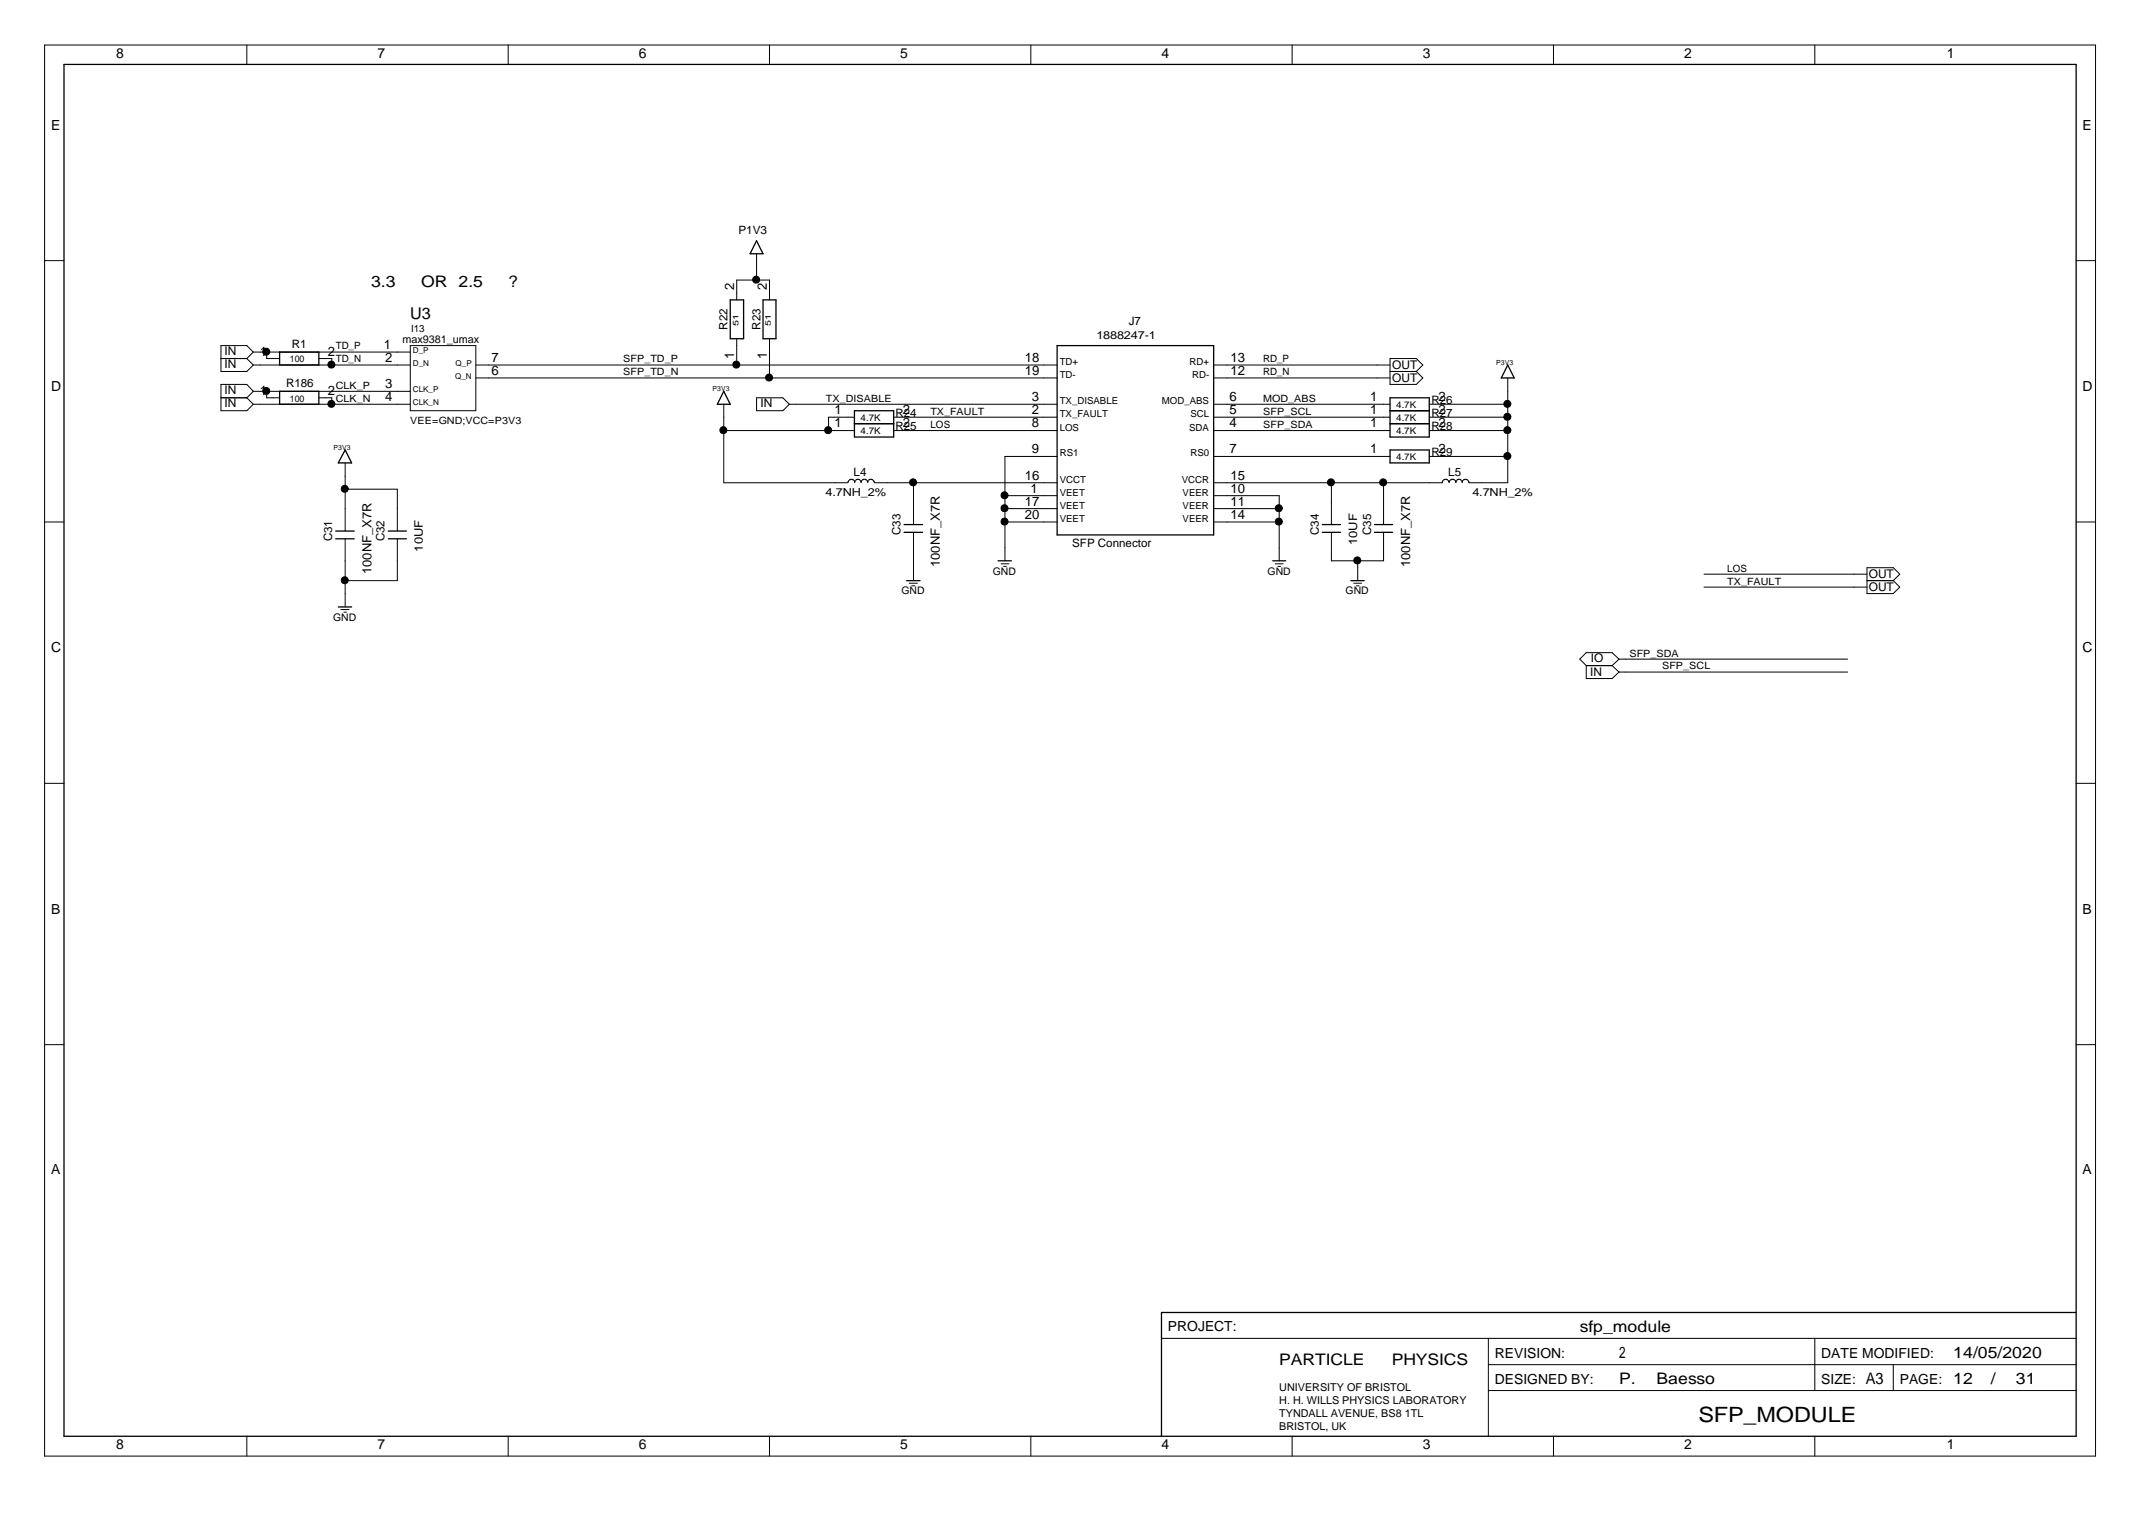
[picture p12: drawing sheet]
<svg xmlns="http://www.w3.org/2000/svg" width="420mm" height="297mm" viewBox="0 0 420 297" stroke-linecap="round" stroke-linejoin="round" font-family="sans-serif">
<g fill="none" stroke="#000" stroke-width=".25">
<path d="M12.6 12.6h395v269.4h-395zM143.4 58.9h2.6v7.6h-2.6zM148.5 47.3l1.3 2.5h-2.5zM149.8 58.9h2.5v7.6h-2.5zM54.9 76.8h7.7v2.6h-7.7zM54.9 69.1h7.7v2.6h-7.7zM142.1 76.8l1.3 2.6h-2.6zM207.6 67.9h30.7v37.1h-30.7zM272.9 78.1h7.7v7.7h-7.7zM296 71.7l1.3 2.5h-2.5zM67.8 88.3l1.2 2.6h-2.6zM167.8 83.2h7.7"/>
<path d="M167.8 80.6h7.7v5.2h-7.7zM272.9 83.2h7.7M272.9 80.6h7.7M272.9 88.3h7.7v2.6h-7.7zM65.9 105.8h3.6M65.9 104.3h3.6M66.4 119.2h2.6M76.2 105.8h3.6M76.2 104.3h3.6M177.5 104.5h3.6M177.5 103h3.6M178 114h2.6"/>
<path d="M196 110.1h2.6M249.9 110.1h2.5M259.6 104.5h3.6M259.6 103h3.6M265.2 114h2.6M269.9 104.5h3.5M269.9 103h3.5M407.6 257.7h-179.6v24.3"/>
</g>
<g fill="none" stroke="#000" stroke-width=".2">
<path d="M8.8 8.8h402.6v277.1h-402.6zM48.5 8.8v3.8M99.8 8.8v3.8M151.1 8.8v3.8M202.4 8.8v3.8M253.7 8.8v3.8M305 8.8v3.8M356.3 8.8v3.8M8.8 51.2h3.8M144.6 58.9v-3.9h6.5v3.9M148.5 49.8v5.2M407.6 51.2h3.8"/>
<path d="M43.4 78.1h5.1M43.4 70.4h5.1M48.5 70.4l1.2 1.3M48.5 78.1l1.2 1.3M49.7 79.4h30.9M49.7 76.8l-1.2-1.3h-5.1v5.1h5.1l1.2-1.2M49.7 69.1l-1.2-1.2h-5.1v5h5.1l1.2-1.2M49.7 69.1h30.9M49.7 76.8h30.9M49.7 71.7h30.9M49.7 69.1l-1.2 1.3M49.7 76.8l-1.2 1.3"/>
<path d="M52.4 76.8v1.3h2.5M52.4 69.1v1.3h2.5M62.6 78.1h2.5v1.3M62.6 70.4h2.5v1.3M80.6 67.9h12.8v12.7h-12.8zM93.4 71.7h114.2M93.4 74.2h114.2M142.1 79.4v15.4h24.4M144.6 66.5v5.2M148.5 78.1h5.2l1.3 1.3-1.3 1.2h-5.2zM151.1 66.5v7.7M155 79.4h52.6"/>
<path d="M238.3 79.4h34.6M238.3 71.7h34.6M238.3 74.2h34.6M272.9 70.4h5.2l1.2 1.3-1.2 1.2 1.2 1.3-1.2 1.3h-5.2zM272.9 72.9h5.2M280.6 79.4h15.4M296 74.2v20.6h-7.7M67.8 96h10.2v8.3M67.8 90.9v13.4M142.1 84.5h25.7M166.7 94.4l-.2 .3M167.2 94.1l-.5 .2"/>
<path d="M167.3 94.1l.3 .2M167.7 94.4l.1 .3M167.8 81.9h-5.1v2.6M167.9 94.4l-.1 .3M168.4 94.1l-.4 .2M168.5 94.1l.4 .2M168.9 94.4l.2 .3M169.2 94.4l-.2 .3M169.7 94.1l-.4 .2M169.8 94.1l.3 .2M170.2 94.4l.2 .3M170.5 94.4l-.2 .3"/>
<path d="M171 94.1l-.4 .2M171.1 94.1l.3 .2M171.5 94.4l.2 .3M171.7 94.8h35.9M175.5 81.9h32.1M175.5 84.5h32.1M179.4 94.8v8.2M197.3 97.3h10.3M197.3 99.9h10.3M207.6 89.6h-10.3v20.5M238.3 81.9h34.6M238.3 84.5h34.6"/>
<path d="M238.3 89.6h34.6M238.3 94.8h44.9M238.3 97.3h12.9v12.8M238.3 99.9h12.9M261.4 94.8v8.2M271.6 94.8v8.2M280.6 81.9h15.4M280.6 84.5h15.4M280.6 89.6h15.4M283.3 94.4l-.1 .3M283.8 94.1l-.4 .2M283.9 94.1l.4 .2"/>
<path d="M284.3 94.4l.2 .2M284.5 94.6v.1M284.7 94.4l-.2 .2M285.2 94.1l-.4 .2M285.3 94.1l.3 .2M285.7 94.4l.2 .3M286 94.4l-.2 .3M286.5 94.1l-.5 .2M286.5 94.1l.4 .2M287 94.4l.1 .3M287.2 94.4l-.1 .3M287.7 94.1l-.4 .2"/>
<path d="M287.8 94.1l.4 .2M288.2 94.4l.2 .3M8.8 102.5h3.8M66.9 119.7h1.6M67.8 105.8v13.4M78 105.8v8.2h-10.2M178.5 114.5h1.6M179 115h.6M179.4 104.5v9.5M196.5 110.7h1.6M197.1 111.2h.5M197.3 102.5h10.3"/>
<path d="M238.3 102.5h12.9M250.4 110.7h1.5M250.9 111.2h.5M261.4 104.5v5.6h10.2v-5.6M265.8 114.5h1.5M266.3 115h.5M266.6 110.1v3.9M334.6 112.7h32M334.6 115.3h32M366.6 111.5h5.1l1.3 1.2-1.3 1.3 1.3 1.3-1.3 1.2h-5.1zM366.6 114h5.1M407.6 102.5h3.8"/>
<path d="M67.5 120.2h.5M311.4 130.7h5.1M311.4 130.7v2.5h5.1l1.4-1.3M316.5 130.7l1.4 1.2M317.9 129.4l-1.4-1.3h-5.1l-1.2 1.3 1.2 1.3M317.9 129.4l-1.4 1.3M317.9 129.4h44.8M317.9 131.9h44.8M8.8 153.8h3.8M407.6 153.8h3.8M8.8 205.1h3.8M407.6 205.1h3.8"/>
<path d="M228 262.8h179.6M292.2 267.9h115.4M292.2 262.8v19.2M292.2 273h115.4M356.3 262.8v10.2M371.7 267.9v5.1M48.5 282v3.9M99.8 282v3.9M151.1 282v3.9M202.4 282v3.9M253.7 282v3.9M305 282v3.9"/>
<path d="M356.3 282v3.9"/>
<circle cx="148.4" cy="54.9" r=".69"/>
<circle cx="52.3" cy="76.8" r=".69"/>
<circle cx="52.3" cy="69" r=".69"/>
<circle cx="65" cy="79.3" r=".69"/>
<circle cx="65" cy="71.6" r=".69"/>
<circle cx="144.5" cy="71.6" r=".69"/>
<circle cx="151" cy="74.1" r=".69"/>
<circle cx="295.9" cy="79.3" r=".69"/>
<circle cx="67.7" cy="96" r=".69"/>
<circle cx="142" cy="84.5" r=".69"/>
<circle cx="162.6" cy="84.5" r=".69"/>
<circle cx="179.3" cy="94.7" r=".69"/>
<circle cx="197.2" cy="97.2" r=".69"/>
<circle cx="197.2" cy="99.8" r=".69"/>
<circle cx="251.1" cy="99.8" r=".69"/>
<circle cx="261.3" cy="94.7" r=".69"/>
<circle cx="271.5" cy="94.7" r=".69"/>
<circle cx="295.9" cy="81.8" r=".69"/>
<circle cx="295.9" cy="89.5" r=".69"/>
<circle cx="295.9" cy="84.5" r=".69"/>
<circle cx="67.7" cy="113.9" r=".69"/>
<circle cx="197.2" cy="102.4" r=".69"/>
<circle cx="251.1" cy="102.4" r=".69"/>
<circle cx="266.5" cy="110" r=".69"/>
</g>
<g fill="#000">
<circle cx="148.4" cy="54.9" r=".69"/>
<circle cx="52.3" cy="76.8" r=".69"/>
<circle cx="52.3" cy="69" r=".69"/>
<circle cx="65" cy="79.3" r=".69"/>
<circle cx="65" cy="71.6" r=".69"/>
<circle cx="144.5" cy="71.6" r=".69"/>
<circle cx="151" cy="74.1" r=".69"/>
<circle cx="295.9" cy="79.3" r=".69"/>
<circle cx="67.7" cy="96" r=".69"/>
<circle cx="142" cy="84.5" r=".69"/>
<circle cx="162.6" cy="84.5" r=".69"/>
<circle cx="179.3" cy="94.7" r=".69"/>
<circle cx="197.2" cy="97.2" r=".69"/>
<circle cx="197.2" cy="99.8" r=".69"/>
<circle cx="251.1" cy="99.8" r=".69"/>
<circle cx="261.3" cy="94.7" r=".69"/>
<circle cx="271.5" cy="94.7" r=".69"/>
<circle cx="295.9" cy="81.8" r=".69"/>
<circle cx="295.9" cy="89.5" r=".69"/>
<circle cx="295.9" cy="84.5" r=".69"/>
<circle cx="67.7" cy="113.9" r=".69"/>
<circle cx="197.2" cy="102.4" r=".69"/>
<circle cx="251.1" cy="102.4" r=".69"/>
<circle cx="266.5" cy="110" r=".69"/>
</g>
<text font-size="4.1" x="333.5" y="279.2">SFP_MODULE</text>
<text font-size="3.2" x="80.6" y="62.7">U3</text>
<g font-size="3.1">
<text x="72.8" y="56.3">3.3</text>
<text x="82.7" y="56.3">OR 2.5</text>
<text x="99.9" y="56.3">?</text>
<text x="310.2" y="261.5">sfp_module</text>
<text x="251.2" y="267.9">PARTICLE</text>
<text x="273.3" y="267.9">PHYSICS</text>
<text x="317.9" y="266.6">2</text>
<text x="383.5" y="266.6">14/05/2020</text>
<text x="317.9" y="271.7">P.</text>
<text x="325.2" y="271.7">Baesso</text>
<text x="366.3" y="271.7">A3</text>
<text x="383.5" y="271.7">12</text>
<text x="390.9" y="271.7">/</text>
<text x="395.8" y="271.7">31</text>
</g>
<g font-size="2.7">
<text x="22.8" y="11.3">8</text>
<text x="74.1" y="11.3">7</text>
<text x="125.4" y="11.3">6</text>
<text x="176.7" y="11.3">5</text>
<text x="228" y="11.3">4</text>
<text x="279.3" y="11.3">3</text>
<text x="330.7" y="11.3">2</text>
<text x="382.2" y="11.3">1</text>
<text x="10" y="25.4">E</text>
<text x="408.9" y="25.4">E</text>
<text x="10" y="76.7">D</text>
<text x="408.9" y="76.7">D</text>
<text x="10" y="128">C</text>
<text x="408.9" y="128">C</text>
<text x="10" y="179.4">B</text>
<text x="408.9" y="179.4">B</text>
<text x="10" y="230.6">A</text>
<text x="408.9" y="230.6">A</text>
<text x="229.3" y="261.4">PROJECT:</text>
<text x="293.5" y="266.6">REVISION:</text>
<text x="357.6" y="266.6">DATE MODIFIED:</text>
<text x="293.5" y="271.6">DESIGNED BY:</text>
<text x="357.6" y="271.6">SIZE:</text>
<text x="373" y="271.6">PAGE:</text>
<text x="22.8" y="284.5">8</text>
<text x="74.1" y="284.5">7</text>
<text x="125.4" y="284.5">6</text>
<text x="176.7" y="284.5">5</text>
<text x="228" y="284.5">4</text>
<text x="279.3" y="284.5">3</text>
<text x="330.7" y="284.5">2</text>
<text x="382.2" y="284.5">1</text>
</g>
<g font-size="2.6">
<text x="144.1" y="57" transform="rotate(-90 144.1 57)">2</text>
<text x="150.6" y="57" transform="rotate(-90 150.6 57)">2</text>
<text x="51" y="69.8">1</text>
<text x="64.4" y="69.8">2</text>
<text x="75.4" y="68.5">1</text>
<text x="75.6" y="71.1">2</text>
<text x="96.5" y="71.1">7</text>
<text x="144.1" y="70.6" transform="rotate(-90 144.1 70.6)">1</text>
<text x="150.6" y="70.6" transform="rotate(-90 150.6 70.6)">1</text>
<text x="201.2" y="71.1">18</text>
<text x="241.6" y="71.1">13</text>
<text x="51" y="77.5">1</text>
<text x="64.4" y="77.5">2</text>
<text x="75.6" y="76.2">3</text>
<text x="96.5" y="73.6">6</text>
<text x="201.2" y="73.6">19</text>
<text x="241.6" y="73.6">12</text>
<text x="75.6" y="78.8">4</text>
<text x="163.9" y="83.9">1</text>
<text x="163.9" y="81.3">1</text>
<text x="177.2" y="83.9">2</text>
<text x="177.2" y="81.3">2</text>
<text x="202.6" y="83.9">8</text>
<text x="202.6" y="81.3">2</text>
<text x="202.6" y="78.8">3</text>
<text x="241.4" y="78.8">6</text>
<text x="241.4" y="81.3">5</text>
<text x="241.4" y="83.9">4</text>
<text x="269" y="78.8">1</text>
<text x="269" y="81.3">1</text>
<text x="269" y="83.9">1</text>
<text x="282.4" y="78.8">2</text>
<text x="282.4" y="81.3">2</text>
<text x="282.4" y="83.9">2</text>
<text x="202.6" y="89">9</text>
<text x="241.4" y="89">7</text>
<text x="269" y="89">1</text>
<text x="282.4" y="89">2</text>
<text x="201.2" y="94.2">16</text>
<text x="241.6" y="94.2">15</text>
<text x="201.2" y="99.3">17</text>
<text x="201.2" y="101.9">20</text>
<text x="202.3" y="96.7">1</text>
<text x="241.6" y="96.7">10</text>
<text x="241.6" y="101.9">14</text>
<text x="241.6" y="99.3">11</text>
</g>
<g font-size="2.5">
<text x="72.9" y="112.7" transform="rotate(-90 72.9 112.7)">100NF_X7R</text>
<text x="184.5" y="111.4" transform="rotate(-90 184.5 111.4)">100NF_X7R</text>
<text x="276.9" y="111.4" transform="rotate(-90 276.9 111.4)">100NF_X7R</text>
</g>
<g font-size="2.3">
<text x="145" y="45.9">P1V3</text>
<text x="142.9" y="64.7" transform="rotate(-90 142.9 64.7)">R22</text>
<text x="149.3" y="64.7" transform="rotate(-90 149.3 64.7)">R23</text>
<text x="221.6" y="63.9">J7</text>
<text x="44.1" y="69.7">IN</text>
<text x="57.3" y="68.4">R1</text>
<text x="44.1" y="77.4">IN</text>
<text x="44.1" y="72.3">IN</text>
<text x="56.2" y="76.1">R186</text>
<text x="273.3" y="75">OUT</text>
<text x="273.3" y="72.4">OUT</text>
<text x="44.1" y="80">IN</text>
<text x="149.3" y="80">IN</text>
<text x="175.8" y="81.8">R24</text>
<text x="281" y="79.3">R26</text>
<text x="281" y="81.8">R27</text>
<text x="175.8" y="84.4">R25</text>
<text x="281" y="84.4">R28</text>
<text x="281" y="89.5">R29</text>
<text x="167.6" y="93.4">L4</text>
<text x="284.3" y="93.4">L5</text>
<text x="65.2" y="106.3" transform="rotate(-90 65.2 106.3)">C31</text>
<text x="75.5" y="106.3" transform="rotate(-90 75.5 106.3)">C32</text>
<text x="176.8" y="105" transform="rotate(-90 176.8 105)">C33</text>
<text x="210.5" y="107.5">SFP Connector</text>
<text x="258.9" y="105" transform="rotate(-90 258.9 105)">C34</text>
<text x="266.5" y="107.1" transform="rotate(-90 266.5 107.1)">10UF</text>
<text x="269.2" y="105" transform="rotate(-90 269.2 105)">C35</text>
<text x="83" y="108.3" transform="rotate(-90 83 108.3)">10UF</text>
<text x="366.9" y="113.4">OUT</text>
<text x="366.9" y="116">OUT</text>
<text x="312.4" y="130">IO</text>
<text x="312.2" y="132.6">IN</text>
</g>
<g font-size="2.2">
<text x="215.3" y="66.5">1888247-1</text>
<text x="162.1" y="97.3">4.7NH_2%</text>
<text x="289.1" y="97.3">4.7NH_2%</text>
</g>
<g font-size="2.1">
<text x="79" y="67.4">max9381_umax</text>
<text x="251.2" y="273">UNIVERSITY OF BRISTOL</text>
<text x="251.2" y="275.6">H. H. WILLS PHYSICS LABORATORY</text>
<text x="251.2" y="278.2">TYNDALL AVENUE, BS8 1TL</text>
<text x="251.2" y="280.7">BRISTOL, UK</text>
</g>
<g font-size="2">
<text x="80.7" y="65.2">I13</text>
<text x="65.9" y="71.2">TD_N</text>
<text x="65.9" y="68.6">TD_P</text>
<text x="122.4" y="71.2">SFP_TD_P</text>
<text x="248" y="71.2">RD_P</text>
<text x="65.9" y="76.3">CLK_P</text>
<text x="122.4" y="73.7">SFP_TD_N</text>
<text x="248" y="73.7">RD_N</text>
<text x="65.9" y="78.9">CLK_N</text>
<text x="80.6" y="83.2">VEE=GND;VCC=P3V3</text>
<text x="162.2" y="78.9">TX_DISABLE</text>
<text x="182.7" y="81.4">TX_FAULT</text>
<text x="182.7" y="83.9">LOS</text>
<text x="248" y="83.9">SFP_SDA</text>
<text x="248" y="78.9">MOD_ABS</text>
<text x="248" y="81.4">SFP_SCL</text>
<text x="194.9" y="112.9">GND</text>
<text x="248.9" y="112.9">GND</text>
<text x="339.1" y="112.2">LOS</text>
<text x="177" y="116.7">GND</text>
<text x="264.2" y="116.7">GND</text>
<text x="339.1" y="114.8">TX_FAULT</text>
<text x="65.4" y="121.9">GND</text>
<text x="319.9" y="128.9">SFP_SDA</text>
<text x="326.3" y="131.4">SFP_SCL</text>
</g>
<g font-size="1.9">
<text x="208.1" y="71.7">TD+</text>
<text x="233.5" y="71.7">RD+</text>
<text x="208.1" y="74.2">TD-</text>
<text x="234.1" y="74.2">RD-</text>
<text x="208.1" y="81.9">TX_FAULT</text>
<text x="208.1" y="79.4">TX_DISABLE</text>
<text x="228.1" y="79.4">MOD_ABS</text>
<text x="233.7" y="81.9">SCL</text>
<text x="208.1" y="84.5">LOS</text>
<text x="208.1" y="89.6">RS1</text>
<text x="233.5" y="84.5">SDA</text>
<text x="233.7" y="89.6">RS0</text>
<text x="208.1" y="94.8">VCCT</text>
<text x="232" y="94.8">VCCR</text>
<text x="208.1" y="97.3">VEET</text>
<text x="208.1" y="99.9">VEET</text>
<text x="232.2" y="97.3">VEER</text>
<text x="232.2" y="99.9">VEER</text>
<text x="208.1" y="102.5">VEET</text>
<text x="232.2" y="102.5">VEER</text>
</g>
<g font-size="1.8">
<text x="56.9" y="71.2">100</text>
<text x="56.9" y="78.9">100</text>
<text x="168.9" y="82.7">4.7K</text>
<text x="274.1" y="80.1">4.7K</text>
<text x="274.1" y="82.7">4.7K</text>
<text x="168.9" y="85.3">4.7K</text>
<text x="274.1" y="85.3">4.7K</text>
<text x="274.1" y="90.4">4.7K</text>
</g>
<g font-size="1.6">
<text x="81.1" y="71.9">D_N</text>
<text x="81.1" y="69.4">D_P</text>
<text x="89.4" y="71.9">Q_P</text>
<text x="81.1" y="77">CLK_P</text>
<text x="89.4" y="74.5">Q_N</text>
<text x="81.1" y="79.5">CLK_N</text>
</g>
<g font-size="1.5">
<text x="145" y="64" transform="rotate(-90 145 64)">51</text>
<text x="151.3" y="64" transform="rotate(-90 151.3 64)">51</text>
</g>
<g font-size="1.4">
<text x="293.7" y="71.6">P3V3</text>
<text x="139.9" y="76.7">P3V3</text>
<text x="65.5" y="88.3">P3V3</text>
</g>
</svg>
